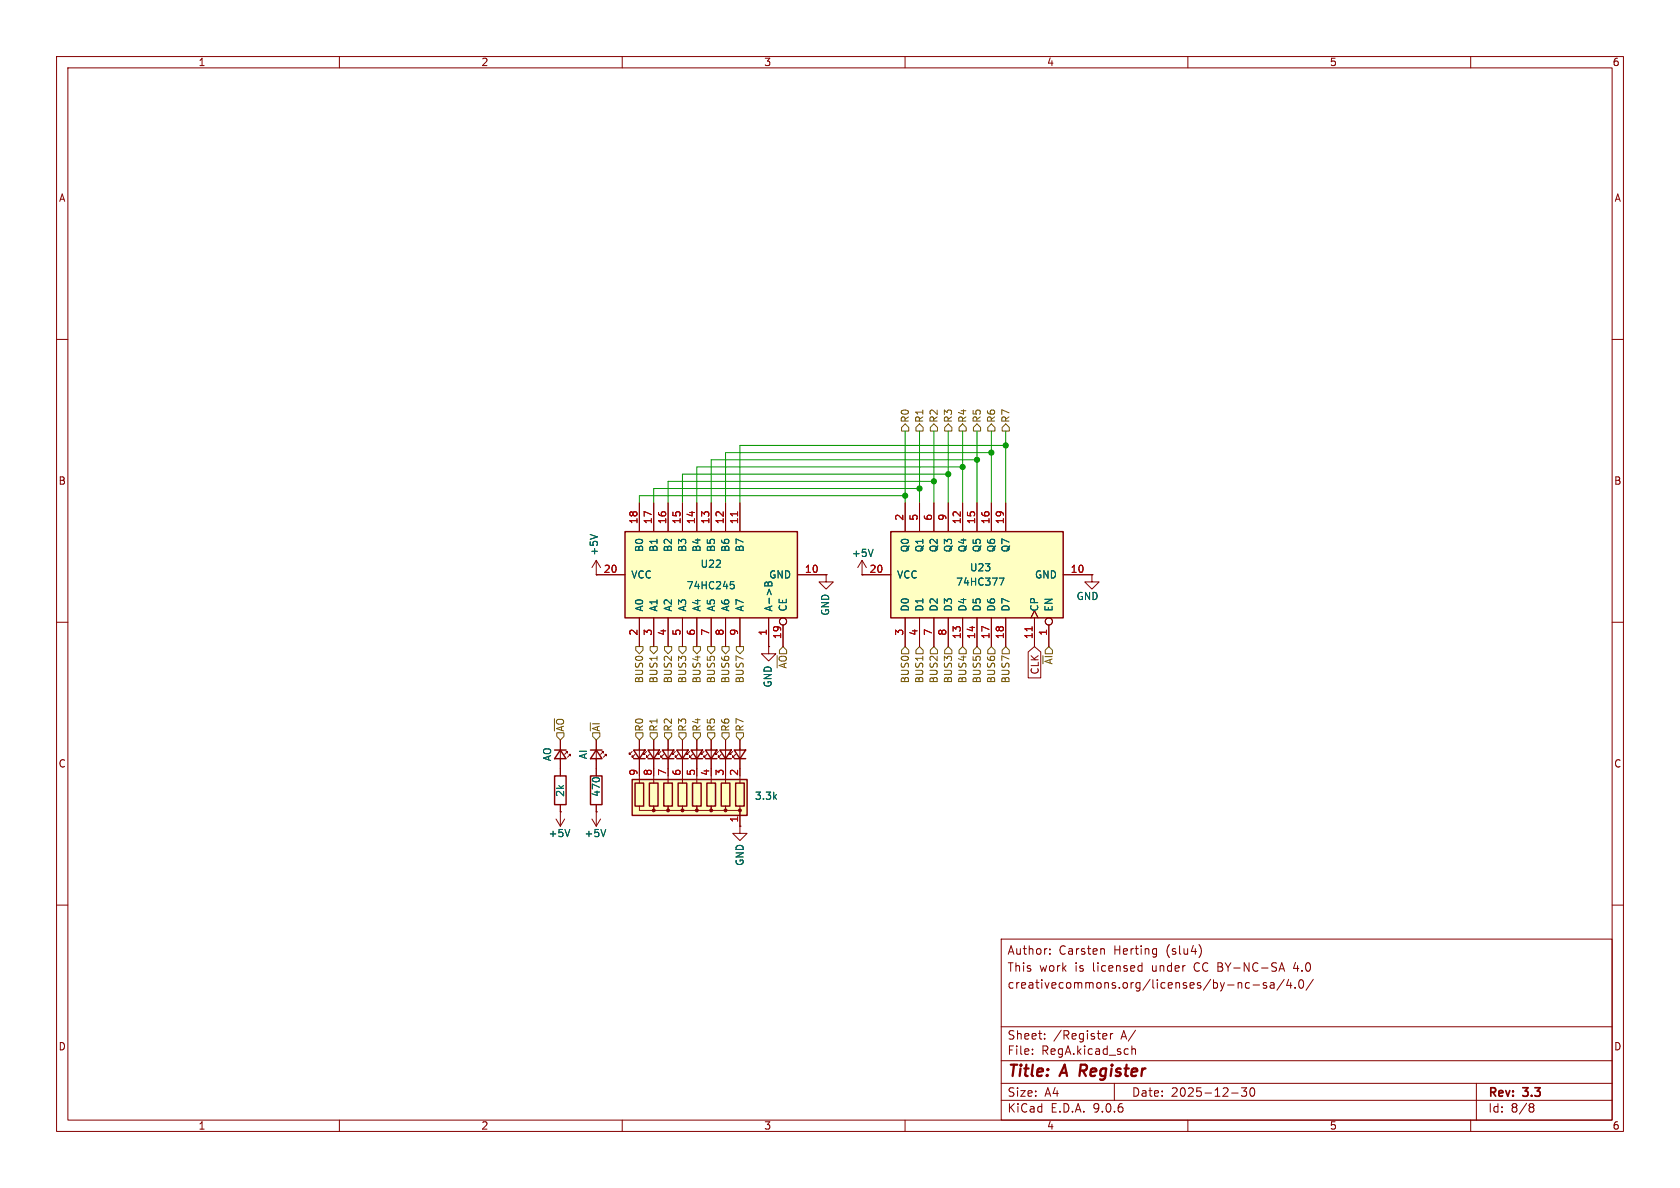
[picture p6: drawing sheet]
<svg xmlns="http://www.w3.org/2000/svg" width="297mm" height="210mm" viewBox="0 0 297 210" stroke-linecap="round" stroke-linejoin="round" font-family="sans-serif">
<g fill="none" stroke="#840000" stroke-width=".18">
<path d="M10 10h277v190h-277zM12 12h273v186h-273zM60 10v2M110 10v2M160 10v2M210 10v2M260 10v2M10 60h2M285 60h2M105.4 99.1l.8 1.2M105.4 99.1l-.8 1.2M105.4 99.1v2.5"/>
<path d="M10 110h2M105.4 101.6h.1M193 101.6v1.3h1.3l-1.3 1.2-1.2-1.2h1.2M193 101.6h.1M285 110h2M111.8 132.8l-.5 .6v-.3v.3h.2M112.3 133.4l-.5 .5v-.3v.3h.2M113 130.8v5.1M10 160h2M177 166h108v32h-108zM185.6 168.6v.1M185.6 167.8v.1"/>
<path d="M195 167.7l.2 .2v.8M201.5 170.7l.4 .1M201.9 170.2v1.5M201.9 171.6l-.4 .1M204 167.7l.5 .1M204.5 167.7v1.2l-.3 .3M204.5 168.6l-.5 .1M212 167.1a1.76 1.76 0 0 1 0 2.1M219.5 173.8v.9M220.9 173.8l-.4-.1-.3 .3v.4l.1 .2h.6M221.5 174.1h1.2M223.9 173.8l-.4-.1-.2 .2 .1 .2 .5 .2v.3h-.6"/>
<path d="M224.6 173.8h.6v.9M225.2 174.1h-.5a.29 .29 0 0 0-.2 .3 .29 .29 0 0 0 .2 .3l.5-.1M226.1 171.7l.5-1.5 .5 1.5M226.2 171.3h.8M227 173.1l-1.3 2M227.8 173.1l-.3 1.1h.9M228.2 173.7v1M229 174.6v.1M229 170.1l-.3 1.1h.9M229.7 173.3l.3-.1a.81 .81 0 0 1 .5 .6 .81 .81 0 0 1-.3 .8l-.1 .1a.81 .81 0 0 1-.4-1.4zM232.2 173.1l-1.3 2M285 160h2"/>
<path d="M60 198v2M110 198v2M160 198v2M177 194.5h108M177 191.5h108M177 187.5h108M177 181.5h108M182.5 186.3v.1M182.5 185.5v.1M184.7 183.6v.1M184.7 182.8v.1M195.2 182.7l.4 .1 .1 .3-.7 .1"/>
<path d="M195.6 183.6l-.4 .1M196.3 182.7v1M196.7 182.7l-.2 .1-.2 .2M197 191.5v3M200.1 184.9v1.5M200.1 185.5l.2-.1 .4 .1v.9M210 198v2M217.7 193.2h1.2M219.5 192.3h.9l-.5 .6 .4 .1v.7l-.2 .1h-.4l-.2-.1M221.1 192.4l.2-.1a.81 .81 0 0 1 .6 .6 .81 .81 0 0 1-.3 .8l-.1 .1a.81 .81 0 0 1-.4-1.4zM260 198v2M261 191.5v6.5"/>
<path d="M270.6 195.1l.4 .1 .2 .2-.3 .3M270.6 195.7h.3M270.9 195.7l.2 .2 .1 .4-.2 .2-.4 .1"/>
</g>
<path d="M191.1 188.2l-.3 2" fill="none" stroke="#840000" stroke-width=".4"/>
<path d="M112 132.6h2l-1 1.5zM112 134.1h2" fill="none" stroke="#840000" stroke-width=".25"/>
<path d="M104.3 94.5l1.3 .4" fill="none" stroke="#006464" stroke-width=".18"/>
<path d="M110.5 94h30.5v15.2h-30.5z" fill="#ffffc2"/>
<g fill="none" stroke="#840000" stroke-width=".25">
<path d="M110.5 94h30.5v15.2h-30.5zM104.4 137.2h2v5h-2zM114.6 132.6h2l-1 1.5zM114.6 134.1h2M117.1 132.6h2l-1 1.5zM117.1 134.1h2M119.6 132.6h2.1l-1.1 1.5zM119.6 134.1h2.1M122.2 132.6h2l-1 1.5zM122.2 134.1h2M124.7 132.6h2l-1 1.5zM124.7 134.1h2"/>
<path d="M127.3 132.6h2l-1 1.5zM127.3 134.1h2M129.8 132.6h2l-1 1.5zM129.8 134.1h2"/>
</g>
<g fill="none" stroke="#840000" stroke-width=".18">
<path d="M113 88.9v5.1M115.6 88.9v5.1M118.1 88.9v5.1M120.6 88.9v5.1M123.2 88.9v5.1M125.7 88.9v5.1M128.3 88.9v5.1M130.8 88.9v5.1M105.4 101.6h5.1M113 109.2v5.1M115.6 109.2v5.1M118.1 109.2v5.1"/>
<path d="M120.6 109.2v5.1M123.2 109.2v5.1M125.7 109.2v5.1M128.3 109.2v5.1M130.8 109.2v5.1M135.9 114.3v1.3h-1.3l1.3 1.2 1.3-1.2h-1.3M135.9 114.3h.1M135.9 109.2v5.1M138.4 110.5v3.8M141 101.6h5M105.4 135.9v1.3M114.3 132.8l-.5 .6v-.3v.3h.2"/>
<path d="M114.8 133.4l-.5 .5v-.3v.3h.3M115.6 130.8v5.1M116.8 132.8l-.5 .6v-.3v.3h.3M117.3 133.4l-.5 .5v-.3v.3h.3M118.1 130.8v5.1M119.4 132.8l-.5 .6v-.3v.3h.2M119.9 133.4l-.5 .5v-.3v.3h.2M120.6 130.8v5.1M121.9 132.8l-.5 .6v-.3v.3h.3M122.4 133.4l-.5 .5v-.3v.3h.3M123.2 130.8v5.1M124.5 132.8l-.5 .6v-.3v.3h.2"/>
<path d="M125 133.4l-.5 .5v-.3v.3h.2M125.7 130.8v5.1M127 132.8l-.5 .6v-.3v.3h.2M127.5 133.4l-.5 .5v-.3v.3h.3M128.3 130.8v5.1M129.5 132.8l-.5 .6v-.3v.3h.3M130 133.4l-.5 .5v-.3v.3h.3M130.8 130.8v5.1M105.4 142.2v1.3M130.8 146.1v1.2h-1.3l1.3 1.3 1.3-1.3h-1.3M130.8 146.1h.1"/>
<circle cx="138.4" cy="109.9" r=".63"/>
</g>
<path d="M129.1 102.8h.7M129.3 103.3h.3l.2 .2v.5l-.5 .1M135.4 102.9l-.2 .2v.5h1.3v-.5M135.7 103l.1 .1M135.8 103.1v.5M135.9 103l-.1 .1" fill="none" stroke="#006464" stroke-width=".18"/>
<path d="M130.4 90.5v.7" fill="none" stroke="#a90000" stroke-width=".18"/>
<path d="M157.5 94h30.5v15.2h-30.5z" fill="#ffffc2"/>
<path d="M157.5 94h30.5v15.2h-30.5zM98 137.2h2.1v5h-2.1zM98 132.6h2.1M99.1 132.6l1 1.5h-2.1zM104.4 132.6h2M105.4 132.6l1 1.5h-2z" fill="none" stroke="#840000" stroke-width=".25"/>
<g fill="none" stroke="#840000" stroke-width=".18">
<path d="M152.4 99.1l-.8 1.2M152.4 99.1l.8 1.2M152.4 99.1v2.5M160 88.9v5.1M162.6 88.9v5.1M165.1 88.9v5.1M167.6 88.9v5.1M170.2 88.9v5.1M172.7 88.9v5.1M175.3 88.9v5.1M177.8 88.9v5.1M146 101.6v1.3h-1.2l1.2 1.2 1.3-1.2h-1.3"/>
<path d="M146 101.6h.1M152.4 101.6h.1M152.4 101.6h5.1M160 109.2v5.1M162.6 109.2v5.1M165.1 109.2v5.1M167.6 109.2v5.1M170.2 109.2v5.1M172.7 109.2v5.1M175.3 109.2v5.1M177.8 109.2v5.1M182.2 109.2l.7-1.2 .6 1.2"/>
<path d="M182.9 109.2v5.1M185.4 110.5v3.8M188 101.6h5M99.1 130.8v6.4M100.1 132.8h.2v.3v-.3l-.5 .6M100.6 133.4h.2v.2v-.2l-.5 .5M105.4 130.8v5.1M106.4 132.8h.3v.3v-.3l-.5 .6M106.9 133.4h.3v.2v-.2l-.5 .5M98.3 144.8l.8 1.3M99.1 143.5h.1M99.1 142.2v3.9"/>
<path d="M99.8 144.8l-.7 1.3M104.6 144.8l.8 1.3M105.4 143.5h.1M105.4 143.5v2.6M106.2 144.8l-.8 1.3"/>
<circle cx="185.4" cy="109.9" r=".63"/>
</g>
<path d="M182.5 110.8v.7" fill="none" stroke="#a90000" stroke-width=".18"/>
<path d="M154.4 97.1l-.5 1.3M176.7 102.2h.8l-.5 1.2M100.7 146.6l-.4 1.3M107.1 146.6l-.4 1.3" fill="none" stroke="#006464" stroke-width=".18"/>
<path d="M111.8 137.8h20.3v6.3h-20.3z" fill="#ffffc2"/>
<path d="M111.8 137.8h20.3v6.3h-20.3zM112.3 138.4h1.5v4.1h-1.5zM114.8 138.4h1.5v4.1h-1.5zM117.3 138.4h1.6v4.1h-1.6zM119.9 138.4h1.5v4.1h-1.5zM122.4 138.4h1.6v4.1h-1.6zM125 138.4h1.5v4.1h-1.5zM127.5 138.4h1.5v4.1h-1.5zM130 138.4h1.6v4.1h-1.6z" fill="none" stroke="#840000" stroke-width=".25"/>
<g fill="#840000" stroke="#840000" stroke-width=".18">
<circle cx="130.8" cy="143.3" r=".25"/>
<circle cx="128.3" cy="143.3" r=".25"/>
<circle cx="125.7" cy="143.3" r=".25"/>
<circle cx="123.2" cy="143.3" r=".25"/>
<circle cx="120.6" cy="143.3" r=".25"/>
<circle cx="118.1" cy="143.3" r=".25"/>
<circle cx="115.6" cy="143.3" r=".25"/>
</g>
<g fill="none" stroke="#840000" stroke-width=".18">
<path d="M113 88.9v5.1M115.6 88.9v5.1M118.1 88.9v5.1M120.6 88.9v5.1M123.2 88.9v5.1M125.7 88.9v5.1M128.3 88.9v5.1M130.8 88.9v5.1M160 88.9v5.1M162.6 88.9v5.1M165.1 88.9v5.1M167.6 88.9v5.1"/>
<path d="M170.2 88.9v5.1M172.7 88.9v5.1M175.3 88.9v5.1M177.8 88.9v5.1M105.4 101.6h.1M105.4 101.6h5.1M113 109.2v5.1M115.6 109.2v5.1M118.1 109.2v5.1M120.6 109.2v5.1M123.2 109.2v5.1M125.7 109.2v5.1"/>
<path d="M128.3 109.2v5.1M130.8 109.2v5.1M135.9 114.3h.1M135.9 109.2v5.1M138.4 110.5v3.8M141 101.6h5M146 101.6h.1M152.4 101.6h.1M152.4 101.6h5.1M160 109.2v5.1M162.6 109.2v5.1M165.1 109.2v5.1"/>
<path d="M167.6 109.2v5.1M170.2 109.2v5.1M172.7 109.2v5.1M175.3 109.2v5.1M177.8 109.2v5.1M181.8 115.3l1.1-1 1.1 1v4.5h-2.2zM182.2 109.2l.7-1.2 .6 1.2M182.9 109.2v5.1M185.4 110.5v3.8M188 101.6h5M193 101.6h.1M99.1 130.8v1.8"/>
<path d="M99.1 134.1v3.1M105.4 130.8v1.8M105.4 134.1v3.1M113 130.8v1.8M113 134.1v1.8M113 137.2v1.2M115.6 130.8v1.8M115.6 134.1v1.8M115.6 137.2v1.2M118.1 130.8v1.8M118.1 134.1v1.8M118.1 137.2v1.2"/>
<path d="M120.6 130.8v1.8M120.6 134.1v1.8M120.6 137.2v1.2M123.2 130.8v1.8M123.2 134.1v1.8M123.2 137.2v1.2M125.7 130.8v1.8M125.7 134.1v1.8M125.7 137.2v1.2M128.3 130.8v1.8M128.3 134.1v1.8M128.3 137.2v1.2"/>
<path d="M130.8 130.8v1.8M130.8 134.1v1.8M130.8 137.2v1.2M99.1 143.5h.1M99.1 142.2v1.3M105.4 143.5h.1M105.4 142.2v1.3M113 142.5v.8h2.6v-.8v.8h2.5v-.8v.8h2.5v-.8v.8h2.6v-.8v.8h2.5v-.8v.8h2.6v-.8v.8h2.5v-.8M130.8 146.1h.1M130.8 143.5v2.6"/>
<circle cx="138.4" cy="109.9" r=".63"/>
<circle cx="185.4" cy="109.9" r=".63"/>
</g>
<g fill="none" stroke="#725600" stroke-width=".18">
<path d="M160 74.9l.7 .7v.6h-1.3v-.6zM162.6 74.9l.6 .7v.6h-1.3v-.6zM165.1 74.9l.6 .7v.6h-1.2v-.6zM167.6 74.9l.7 .7v.6h-1.3v-.6zM169.5 75.6l.7-.7 .6 .7v.6h-1.3zM172.1 75.6l.6-.7 .7 .7v.6h-1.3zM175.3 74.9l.6 .7v.6h-1.3v-.6zM177.8 74.9l.6 .7v.6h-1.2v-.6zM112.4 114.3h1.3v.6l-.7 .7-.6-.7zM114.9 114.3h1.3v.6l-.6 .7-.7-.7zM117.5 114.3h1.2v.6l-.6 .7-.6-.7zM120 114.3h1.3v.6l-.7 .7-.6-.7z"/>
<path d="M122.6 114.3h1.2v.6l-.6 .7-.6-.7zM125.1 114.3h1.3v.6l-.7 .7-.6-.7zM127.6 114.3h1.3v.6l-.6 .7-.7-.7zM130.2 114.3h1.2v.6l-.6 .7-.6-.7zM160 114.3l.7 .6v.7h-1.3v-.7zM162.6 114.3l.6 .6v.7h-1.3v-.7zM165.1 114.3l.6 .6v.7h-1.2v-.7zM167.6 114.3l.7 .6v.7h-1.3v-.7zM170.2 114.3l.6 .6v.7h-1.3v-.7zM172.7 114.3l.7 .6v.7h-1.3v-.7zM175.3 114.3l.6 .6v.7h-1.3v-.7zM177.8 114.3l.6 .6v.7h-1.2v-.7z"/>
<path d="M98.4 129.5h1.3v.7l-.6 .6-.7-.6zM104.4 127.8v1.4M104.8 129.5h1.2v.7l-.6 .6-.6-.6zM112.4 129.5h1.3v.7l-.7 .6-.6-.6zM114.9 129.5h1.3v.7l-.6 .6-.7-.6zM117.5 129.5h1.2v.7l-.6 .6-.6-.6zM120 129.5h1.3v.7l-.7 .6-.6-.6zM122.6 129.5h1.2v.7l-.6 .6-.6-.6zM125.1 129.5h1.3v.7l-.7 .6-.6-.6zM127.6 129.5h1.3v.7l-.6 .6-.7-.6zM130.2 129.5h1.2v.7l-.6 .6-.6-.6z"/>
</g>
<g fill="none" stroke="#009600" stroke-width=".18">
<path d="M160 76.2v12.7M162.6 76.2v12.7M165.1 76.2v12.7M167.6 76.2v12.7M170.2 76.2v12.7M172.7 76.2v12.7M175.3 76.2v12.7M177.8 78.7h-47v10.2M177.8 76.2v12.7M160 87.6h-47v1.3M162.6 86.4h-47v2.5M165.1 85.1h-47v3.8"/>
<path d="M167.6 83.8h-47v5.1M170.2 82.6h-47v6.3M172.7 81.3h-47v7.6M175.3 80h-47v8.9"/>
</g>
<path d="M104.3 94.5l1.3 .4M154.4 97.1l-.5 1.3M129.1 102.8h.7M129.3 103.3h.3l.2 .2v.5l-.5 .1M135.4 102.9l-.2 .2v.5h1.3v-.5M135.7 103l.1 .1M135.8 103.1v.5M135.9 103l-.1 .1M176.7 102.2h.8l-.5 1.2M100.7 146.6l-.4 1.3M107.1 146.6l-.4 1.3" fill="none" stroke="#006464" stroke-width=".18"/>
<path d="M130.4 90.5v.7M182.5 110.8v.7" fill="none" stroke="#a90000" stroke-width=".18"/>
<g fill="#009600" stroke="#009600" stroke-width=".18">
<circle cx="175.3" cy="80" r=".46"/>
<circle cx="170.2" cy="82.6" r=".46"/>
<circle cx="167.6" cy="83.8" r=".46"/>
<circle cx="165.1" cy="85.1" r=".46"/>
<circle cx="160" cy="87.6" r=".46"/>
<circle cx="162.6" cy="86.4" r=".46"/>
<circle cx="172.7" cy="81.3" r=".46"/>
<circle cx="177.8" cy="78.7" r=".46"/>
</g>
<g font-size="2.8" fill="#840000">
<text x="178" y="190.9">Title:</text>
<text x="187.7" y="190.9">A</text>
<text x="191.7" y="190.9">Register</text>
</g>
<g font-size="2.1" fill="#840000">
<text x="178" y="172">This</text>
<text x="178" y="169">Author:</text>
<text x="183.7" y="172">work</text>
<text x="187.2" y="169">Carsten</text>
<text x="190.1" y="172">is</text>
<text x="193.3" y="172">licensed</text>
<text x="197" y="169">Herting</text>
<text x="203.9" y="172">under</text>
<text x="206.3" y="169">(slu4)</text>
<text x="211.5" y="172">CC BY-NC-SA</text>
<text x="229.4" y="172">4.0</text>
<text x="178" y="175">creativecommons.org/licenses/by-nc-sa/4.0/</text>
<text x="178" y="184">Sheet:</text>
<text x="186.2" y="184">/Register</text>
<text x="198.2" y="184">A/</text>
<text x="178" y="186.7">File:</text>
<text x="184.1" y="186.7">RegA.kicad_sch</text>
<text x="178" y="196.9">KiCad</text>
<text x="178" y="194.1">Size:</text>
<text x="184.7" y="194.1">A4</text>
<text x="185.7" y="196.9">E.D.A.</text>
<text x="193.3" y="196.9">9.0.6</text>
<text x="200" y="194.1">Date:</text>
<text x="207" y="194.1">2025-12-30</text>
<text x="263" y="194.3">Rev:</text>
<text x="263" y="196.9">Id:</text>
<text x="267.1" y="196.9">8/8</text>
<text x="269.4" y="194.3">3.3</text>
</g>
<g font-size="1.8" fill="#840000">
<text x="35" y="11.9">1</text>
<text x="85" y="11.9">2</text>
<text x="135" y="11.9">3</text>
<text x="185" y="11.9">4</text>
<text x="235" y="11.9">5</text>
<text x="285" y="11.9">6</text>
<text x="10.3" y="35.9">A</text>
<text x="285.3" y="35.9">A</text>
<text x="10.3" y="85.9">B</text>
<text x="285.3" y="85.9">B</text>
<text x="183.8" y="119.3" transform="rotate(-90 183.8 119.3)">CLK</text>
<text x="10.3" y="135.9">C</text>
<text x="285.3" y="135.9">C</text>
<text x="10.3" y="185.9">D</text>
<text x="285.3" y="185.9">D</text>
<text x="35" y="199.9">1</text>
<text x="85" y="199.9">2</text>
<text x="135" y="199.9">3</text>
<text x="185" y="199.9">4</text>
<text x="235" y="199.9">5</text>
<text x="285" y="199.9">6</text>
</g>
<g font-size="1.8" fill="#725600">
<text x="160.9" y="74.8" transform="rotate(-90 160.9 74.8)">R0</text>
<text x="163.4" y="74.8" transform="rotate(-90 163.4 74.8)">R1</text>
<text x="166" y="74.8" transform="rotate(-90 166 74.8)">R2</text>
<text x="168.5" y="74.8" transform="rotate(-90 168.5 74.8)">R3</text>
<text x="171" y="74.8" transform="rotate(-90 171 74.8)">R4</text>
<text x="173.6" y="74.8" transform="rotate(-90 173.6 74.8)">R5</text>
<text x="176.1" y="74.8" transform="rotate(-90 176.1 74.8)">R6</text>
<text x="178.7" y="74.8" transform="rotate(-90 178.7 74.8)">R7</text>
<text x="139.3" y="118.3" transform="rotate(-90 139.3 118.3)">~{AO}</text>
<text x="186.3" y="117.6" transform="rotate(-90 186.3 117.6)">~{AI}</text>
<text x="113.9" y="120.9" transform="rotate(-90 113.9 120.9)">BUS0</text>
<text x="116.4" y="120.9" transform="rotate(-90 116.4 120.9)">BUS1</text>
<text x="119" y="120.9" transform="rotate(-90 119 120.9)">BUS2</text>
<text x="121.5" y="120.9" transform="rotate(-90 121.5 120.9)">BUS3</text>
<text x="124.1" y="120.9" transform="rotate(-90 124.1 120.9)">BUS4</text>
<text x="126.6" y="120.9" transform="rotate(-90 126.6 120.9)">BUS5</text>
<text x="129.1" y="120.9" transform="rotate(-90 129.1 120.9)">BUS6</text>
<text x="131.7" y="120.9" transform="rotate(-90 131.7 120.9)">BUS7</text>
<text x="160.9" y="120.9" transform="rotate(-90 160.9 120.9)">BUS0</text>
<text x="163.4" y="120.9" transform="rotate(-90 163.4 120.9)">BUS1</text>
<text x="166" y="120.9" transform="rotate(-90 166 120.9)">BUS2</text>
<text x="168.5" y="120.9" transform="rotate(-90 168.5 120.9)">BUS3</text>
<text x="171" y="120.9" transform="rotate(-90 171 120.9)">BUS4</text>
<text x="173.6" y="120.9" transform="rotate(-90 173.6 120.9)">BUS5</text>
<text x="176.1" y="120.9" transform="rotate(-90 176.1 120.9)">BUS6</text>
<text x="178.7" y="120.9" transform="rotate(-90 178.7 120.9)">BUS7</text>
<text x="99.9" y="129.4" transform="rotate(-90 99.9 129.4)">~{AO}</text>
<text x="106.3" y="129.4" transform="rotate(-90 106.3 129.4)">~{AI}</text>
<text x="113.9" y="129.4" transform="rotate(-90 113.9 129.4)">R0</text>
<text x="116.4" y="129.4" transform="rotate(-90 116.4 129.4)">R1</text>
<text x="119" y="129.4" transform="rotate(-90 119 129.4)">R2</text>
<text x="121.5" y="129.4" transform="rotate(-90 121.5 129.4)">R3</text>
<text x="124.1" y="129.4" transform="rotate(-90 124.1 129.4)">R4</text>
<text x="126.6" y="129.4" transform="rotate(-90 126.6 129.4)">R5</text>
<text x="129.1" y="129.4" transform="rotate(-90 129.1 129.4)">R6</text>
<text x="131.7" y="129.4" transform="rotate(-90 131.7 129.4)">R7</text>
</g>
<g font-size="1.8" fill="#a90000">
<text x="112.8" y="92.8" transform="rotate(-90 112.8 92.8)">18</text>
<text x="115.3" y="92.8" transform="rotate(-90 115.3 92.8)">17</text>
<text x="117.9" y="92.8" transform="rotate(-90 117.9 92.8)">16</text>
<text x="120.4" y="92.8" transform="rotate(-90 120.4 92.8)">15</text>
<text x="122.9" y="92.8" transform="rotate(-90 122.9 92.8)">14</text>
<text x="125.5" y="92.8" transform="rotate(-90 125.5 92.8)">13</text>
<text x="128" y="92.8" transform="rotate(-90 128 92.8)">12</text>
<text x="130.6" y="92.8" transform="rotate(-90 130.6 92.8)">11</text>
<text x="159.8" y="92.1" transform="rotate(-90 159.8 92.1)">2</text>
<text x="162.3" y="92.1" transform="rotate(-90 162.3 92.1)">5</text>
<text x="164.8" y="92.1" transform="rotate(-90 164.8 92.1)">6</text>
<text x="167.4" y="92.1" transform="rotate(-90 167.4 92.1)">9</text>
<text x="169.9" y="92.8" transform="rotate(-90 169.9 92.8)">12</text>
<text x="172.5" y="92.8" transform="rotate(-90 172.5 92.8)">15</text>
<text x="175" y="92.8" transform="rotate(-90 175 92.8)">16</text>
<text x="177.5" y="92.8" transform="rotate(-90 177.5 92.8)">19</text>
<text x="106.6" y="101.3">20</text>
<text x="142.2" y="101.3">10</text>
<text x="153.6" y="101.3">20</text>
<text x="189.2" y="101.3">10</text>
<text x="112.8" y="112.5" transform="rotate(-90 112.8 112.5)">2</text>
<text x="115.3" y="112.5" transform="rotate(-90 115.3 112.5)">3</text>
<text x="117.9" y="112.5" transform="rotate(-90 117.9 112.5)">4</text>
<text x="120.4" y="112.5" transform="rotate(-90 120.4 112.5)">5</text>
<text x="122.9" y="112.5" transform="rotate(-90 122.9 112.5)">6</text>
<text x="125.5" y="112.5" transform="rotate(-90 125.5 112.5)">7</text>
<text x="128" y="112.5" transform="rotate(-90 128 112.5)">8</text>
<text x="130.6" y="112.5" transform="rotate(-90 130.6 112.5)">9</text>
<text x="135.6" y="112.5" transform="rotate(-90 135.6 112.5)">1</text>
<text x="138.2" y="113.1" transform="rotate(-90 138.2 113.1)">19</text>
<text x="159.8" y="112.5" transform="rotate(-90 159.8 112.5)">3</text>
<text x="162.3" y="112.5" transform="rotate(-90 162.3 112.5)">4</text>
<text x="164.8" y="112.5" transform="rotate(-90 164.8 112.5)">7</text>
<text x="167.4" y="112.5" transform="rotate(-90 167.4 112.5)">8</text>
<text x="169.9" y="113.1" transform="rotate(-90 169.9 113.1)">13</text>
<text x="172.5" y="113.1" transform="rotate(-90 172.5 113.1)">14</text>
<text x="175" y="113.1" transform="rotate(-90 175 113.1)">17</text>
<text x="177.5" y="113.1" transform="rotate(-90 177.5 113.1)">18</text>
<text x="182.6" y="113.1" transform="rotate(-90 182.6 113.1)">11</text>
<text x="185.2" y="112.5" transform="rotate(-90 185.2 112.5)">1</text>
<text x="112.8" y="137.2" transform="rotate(-90 112.8 137.2)">9</text>
<text x="115.3" y="137.2" transform="rotate(-90 115.3 137.2)">8</text>
<text x="117.9" y="137.2" transform="rotate(-90 117.9 137.2)">7</text>
<text x="120.4" y="137.2" transform="rotate(-90 120.4 137.2)">6</text>
<text x="122.9" y="137.2" transform="rotate(-90 122.9 137.2)">5</text>
<text x="125.5" y="137.2" transform="rotate(-90 125.5 137.2)">4</text>
<text x="128" y="137.2" transform="rotate(-90 128 137.2)">3</text>
<text x="130.6" y="137.2" transform="rotate(-90 130.6 137.2)">2</text>
<text x="130.6" y="145.5" transform="rotate(-90 130.6 145.5)">1</text>
</g>
<g font-size="1.8" fill="#006464">
<text x="105.9" y="98.3" transform="rotate(-90 105.9 98.3)">+5V</text>
<text x="113.9" y="97.7" transform="rotate(-90 113.9 97.7)">B0</text>
<text x="116.4" y="97.7" transform="rotate(-90 116.4 97.7)">B1</text>
<text x="119" y="97.7" transform="rotate(-90 119 97.7)">B2</text>
<text x="121.5" y="97.7" transform="rotate(-90 121.5 97.7)">B3</text>
<text x="123.8" y="100.6">U22</text>
<text x="124.1" y="97.7" transform="rotate(-90 124.1 97.7)">B4</text>
<text x="126.6" y="97.7" transform="rotate(-90 126.6 97.7)">B5</text>
<text x="129.1" y="97.7" transform="rotate(-90 129.1 97.7)">B6</text>
<text x="131.7" y="97.7" transform="rotate(-90 131.7 97.7)">B7</text>
<text x="150.5" y="98.7">+5V</text>
<text x="160.9" y="97.7" transform="rotate(-90 160.9 97.7)">Q0</text>
<text x="163.4" y="97.7" transform="rotate(-90 163.4 97.7)">Q1</text>
<text x="166" y="97.7" transform="rotate(-90 166 97.7)">Q2</text>
<text x="168.5" y="97.7" transform="rotate(-90 168.5 97.7)">Q3</text>
<text x="171" y="97.7" transform="rotate(-90 171 97.7)">Q4</text>
<text x="171.4" y="101.2">U23</text>
<text x="173.6" y="97.7" transform="rotate(-90 173.6 97.7)">Q5</text>
<text x="176.1" y="97.7" transform="rotate(-90 176.1 97.7)">Q6</text>
<text x="178.7" y="97.7" transform="rotate(-90 178.7 97.7)">Q7</text>
<text x="111.5" y="102.5">VCC</text>
<text x="121.3" y="104.4">74HC245</text>
<text x="135.9" y="102.5">GND</text>
<text x="158.5" y="102.5">VCC</text>
<text x="168.9" y="103.7">74HC377</text>
<text x="182.9" y="102.5">GND</text>
<text x="190.2" y="106.3">GND</text>
<text x="113.9" y="108.2" transform="rotate(-90 113.9 108.2)">A0</text>
<text x="116.4" y="108.2" transform="rotate(-90 116.4 108.2)">A1</text>
<text x="119" y="108.2" transform="rotate(-90 119 108.2)">A2</text>
<text x="121.5" y="108.2" transform="rotate(-90 121.5 108.2)">A3</text>
<text x="124.1" y="108.2" transform="rotate(-90 124.1 108.2)">A4</text>
<text x="126.6" y="108.2" transform="rotate(-90 126.6 108.2)">A5</text>
<text x="129.1" y="108.2" transform="rotate(-90 129.1 108.2)">A6</text>
<text x="131.7" y="108.2" transform="rotate(-90 131.7 108.2)">A7</text>
<text x="136.8" y="108.2" transform="rotate(-90 136.8 108.2)">A-&gt;B</text>
<text x="139.3" y="108.2" transform="rotate(-90 139.3 108.2)">CE</text>
<text x="146.8" y="108.9" transform="rotate(-90 146.8 108.9)">GND</text>
<text x="160.9" y="108.2" transform="rotate(-90 160.9 108.2)">D0</text>
<text x="163.4" y="108.2" transform="rotate(-90 163.4 108.2)">D1</text>
<text x="166" y="108.2" transform="rotate(-90 166 108.2)">D2</text>
<text x="168.5" y="108.2" transform="rotate(-90 168.5 108.2)">D3</text>
<text x="171" y="108.2" transform="rotate(-90 171 108.2)">D4</text>
<text x="173.6" y="108.2" transform="rotate(-90 173.6 108.2)">D5</text>
<text x="176.1" y="108.2" transform="rotate(-90 176.1 108.2)">D6</text>
<text x="178.7" y="108.2" transform="rotate(-90 178.7 108.2)">D7</text>
<text x="183.7" y="108.2" transform="rotate(-90 183.7 108.2)">CP</text>
<text x="186.3" y="108.2" transform="rotate(-90 186.3 108.2)">EN</text>
<text x="136.6" y="121.6" transform="rotate(-90 136.6 121.6)">GND</text>
<text x="97.6" y="134.7" transform="rotate(-90 97.6 134.7)">AO</text>
<text x="104" y="134.3" transform="rotate(-90 104 134.3)">AI</text>
<text x="99.9" y="141" transform="rotate(-90 99.9 141)">2k</text>
<text x="106.3" y="141" transform="rotate(-90 106.3 141)">470</text>
<text x="133.4" y="141.6">3.3k</text>
<text x="96.9" y="148.2">+5V</text>
<text x="103.2" y="148.2">+5V</text>
<text x="131.7" y="153.2" transform="rotate(-90 131.7 153.2)">GND</text>
</g>
</svg>
